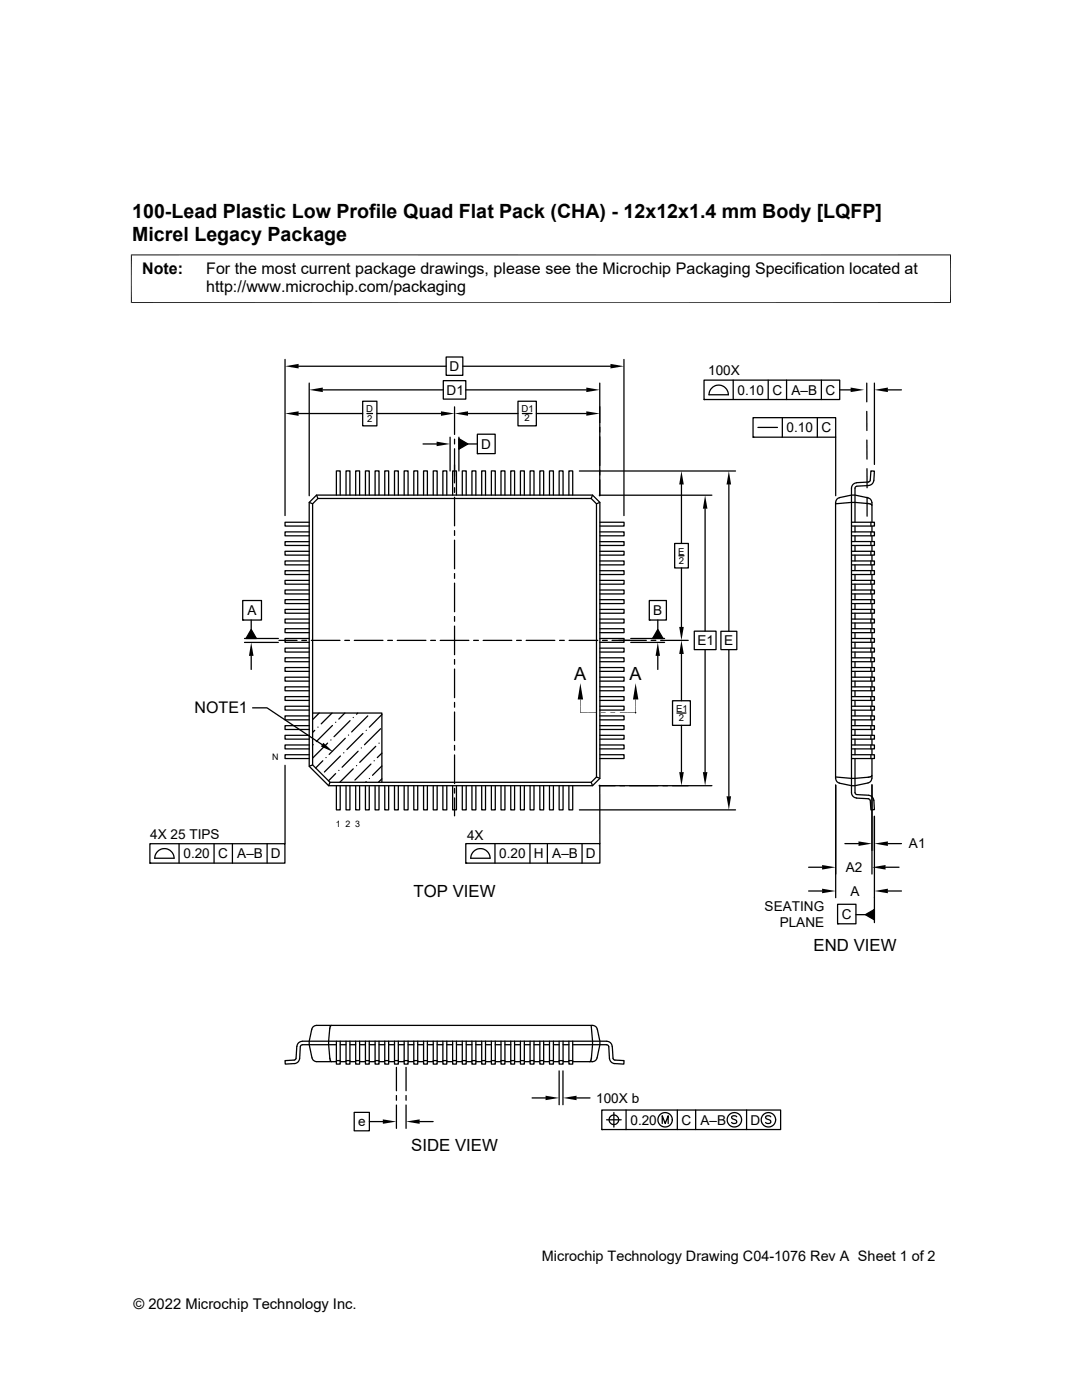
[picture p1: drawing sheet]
<svg xmlns="http://www.w3.org/2000/svg" width="216mm" height="279mm" viewBox="0 0 216 279" stroke-linecap="round" stroke-linejoin="round" font-family="sans-serif">
<g fill="none" stroke="#000" stroke-width=".25">
<path d="M56.9 71.7v31.2M59.6 73.1h29.4M61.7 76.5v22.4M64.4 77.8h24.1M88.5 76h4.4v3.7h-4.4zM89 71.2h3.4v3.7h-3.4zM92.4 73.1h29.4M92.9 77.8h24.1M119.7 76.5v22.4M124.5 71.7v31.2M140.5 75.9h27.1v3.8h-27.1zM140.5 79.7h.1"/>
<path d="M145.3 78.8a1.93 1.93 0 0 0-1.9-1.9 1.93 1.93 0 0 0-1.9 1.9h3.9M146.3 75.9v3.8M153.3 75.9v3.8M157 75.9v3.8M163.9 75.9v3.8M167.6 77.8h2.6M173 76.5v3.7M174.5 76.5v16.2M177.2 77.8h2.7M59.6 82.5h12.8M63.2 98.8h55l1.5 1.5v55l-1.5 1.5h-52.6l-3.9-3.9v-52.6zM63.2 98.8l.2 .7"/>
<path d="M63.4 99.5h54.6l1 1v54.6l-1 1h-52.2l-3.4-3.4v-52.2zM67.1 98.8v-4.8h.8v4.8M69 98.8v-4.8h.8v4.8M71 98.8v-4.8h.8v4.8M72.4 80.1h2.8v4.9h-2.8zM72.9 98.8v-4.8h.8v4.8M73.2 82.5h1.1M74.8 98.8v-4.8h.8v4.8M75.2 82.5h12.8M76.8 98.8v-4.8h.8v4.8M78.7 98.8v-4.8h.8v4.8M80.6 98.8v-4.8h.8v4.8"/>
<path d="M82.6 98.8v-4.8h.8v4.8M84.4 88.6h2.7M84.5 98.8v-4.8h.8v4.8M86.4 98.8v-4.8h.8v4.8M88.4 98.8v-4.8h.8v4.8M89.8 87.2v6.8M90.3 98.8v-4.8h.8v4.8M90.7 97.3v1M90.7 99.2v5.7M90.7 81.2v5.5M90.7 87.7v.9M90.7 89.6v6.8"/>
<path d="M91.6 87.5l1.8 1.1-1.8 1zM91.6 87.2v6.8M92.2 98.8v-4.8h.8v4.8M93.4 88.6h1.9M93.4 82.5h10M94.2 98.8v-4.8h.8v4.8M95.2 86.7h3.6v3.8h-3.6zM95.2 90.5h.1M96.1 98.8v-4.8h.8v4.8M98 98.8v-4.8h.8v4.8M100 98.8v-4.8h.8v4.8M101.9 98.8v-4.8h.8v4.8"/>
<path d="M103.4 80.1h3.6v4.9h-3.6zM103.8 98.8v-4.8h.8v4.8M104.2 82.5h2M105.8 98.8v-4.8h.8v4.8M107 82.5h10M107.7 98.8v-4.8h.8v4.8M109.6 98.8v-4.8h.8v4.8M111.6 98.8v-4.8h.8v4.8M113.5 98.8v-4.8h.8v4.8M115.6 94h31.2M118.2 98.8l-.2 .7M119.6 98.8h22.4"/>
<path d="M136 96.7v11.8M145.4 96.7v29.3M150.3 83.4h16.5v3.8h-16.5zM150.3 87.2h.1M151.2 85.3h3.9M156.1 83.4v3.8M163.1 83.4v3.8M166.8 87.2v11.7M173 82.1v3.8M173 87.8v3.8M173 93.5v3.8M173 99.3v3.7"/>
<path d="M173.2 99.4a.96 .96 0 0 1 .8 .9M173.2 99.4a7.7 7.7 0 0 0-6 .1l-.3 .3-.1 .5M173.3 96.2l.2-.1 .2-.3 .1-1.8h.7l-.2 1.9a1.09 1.09 0 0 1-1 1M173.3 96.2l-2.4 .2a1.09 1.09 0 0 0-1 1v60.8a1.09 1.09 0 0 0 1 1.1l2.4 .1 .2 .1 .3 2.1h.7l-.1-1.9a1.14 1.14 0 0 0-1.1-1l-2.3-.1-.4-.2v-7M173.3 96.9l-2.3 .1-.4 .2v7M48.4 119.8h3.8v3.9h-3.8zM61.7 100.3l.7 .2M61.7 104.2h-4.8v.8h4.8M61.7 106.2h-4.8v.7h4.8M61.7 108.1h-4.8v.8h4.8M61.7 110h-4.8v.8h4.8M61.7 112h-4.8v.7h4.8"/>
<path d="M61.7 113.9h-4.8v.8h4.8M61.7 115.8h-4.8v.8h4.8M61.7 117.8h-4.8v.7h4.8M61.7 119.7h-4.8v.8h4.8M90.7 105.9v.9M90.7 107.8v5.7M90.7 114.5v.9M90.7 116.4v5.7M119.7 119.7h4.8v.8h-4.8M119.7 117.8h4.8v.7h-4.8M119.7 115.8h4.8v.8h-4.8M119.7 113.9h4.8v.8h-4.8"/>
<path d="M119.7 112h4.8v.7h-4.8M119.7 110h4.8v.8h-4.8M119.7 108.1h4.8v.8h-4.8M119.7 106.2h4.8v.7h-4.8M119.7 104.2h4.8v.8h-4.8M119.7 100.3l-.7 .2M129.6 119.8h3.4v3.9h-3.4zM134.6 108.5h2.8v4.8h-2.8zM135.5 110.9h1M136 113.3v11.8M140.7 101.5v24.5M166.7 100.3v55"/>
<path d="M169.9 119.7h4.6v.8h-4.6M169.9 117.8h4.6v.7h-4.6M169.9 115.8h4.6v.8h-4.6M169.9 113.9h4.6v.8h-4.6M169.9 112h4.6v.7h-4.6M169.9 110h4.6v.8h-4.6M169.9 108.1h4.6v.8h-4.6M169.9 106.2h4.6v.7h-4.6M169.9 104.2h4.6v.8h-4.6M170.6 105v1.2M170.6 106.9v1.2M170.6 108.9v1.1"/>
<path d="M170.6 110.8v1.2M170.6 112.7v1.2M170.6 114.7v1.1M170.6 116.6v1.2M170.6 118.5v1.2M173.2 100.5l.5 .1M173.2 100.5l-3.3-.2-3.2 .2M173.7 100.6l.2 .1M173.8 104.2v.8M173.8 106.2v.7M173.8 108.1v.8M173.8 110v.8"/>
<path d="M173.8 112v.7M173.8 113.9v.8M173.8 115.8v.8M173.8 117.8v.7M173.8 119.7v.8M173.9 100.8l.1 .1M174 100.3v3.9M174 105v1.2M174 106.9v1.2M174 108.9v1.1M174 110.8v1.2M174 112.7v1.2"/>
<path d="M174 114.7v1.1M174 116.6v1.2M174 118.5v1.2M48.4 123.7h.1M48.8 128.2h6.7M48.8 127.4h6.7M50.1 125.6l1.1 1.8h-2.1zM50.1 123.7v1.9M50.1 130.9v2.7M55.7 127.8h3.6M60.2 127.8h1M61.7 121.6h-4.8v.8h4.8"/>
<path d="M61.7 123.5h-4.8v.8h4.8M61.7 125.5h-4.8v.8h4.8M61.7 127.4h-4.8v.8h4.8M61.7 129.3h-4.8v.8h4.8M61.7 131.3h-4.8v.8h4.8M61.7 133.2h-4.8v.8h4.8M61.7 135.1h-4.8v.8h4.8M61.7 137.1h-4.8v.8h4.8M61.7 139h-4.8v.8h4.8M62.1 127.8h5.7M68.8 127.8h.9M70.7 127.8h5.7"/>
<path d="M77.4 127.8h.9M79.3 127.8h5.7M85.9 127.8h1M87.8 127.8h5.8M90.7 123v1M90.7 124.9v5.8M90.7 131.6v1M90.7 133.5v5.7M94.5 127.8h1M96.4 127.8h5.7M103.1 127.8h.9M105 127.8h5.7"/>
<path d="M111.7 127.8h.9M113.6 127.8h5.7M119.7 139h4.8v.8h-4.8M119.7 137.1h4.8v.8h-4.8M119.7 135.1h4.8v.8h-4.8M119.7 133.2h4.8v.8h-4.8M119.7 131.3h4.8v.8h-4.8M119.7 129.3h4.8v.8h-4.8M119.7 127.4h4.8v.8h-4.8M119.7 125.5h4.8v.8h-4.8M119.7 123.5h4.8v.8h-4.8M119.7 121.6h4.8v.8h-4.8"/>
<path d="M120.2 127.8h1M122.1 127.8h6.9M125.9 128.2h6.7M125.9 127.4h6.7M129.6 123.7h.1M129.9 127.8h1M131.3 125.6l1 1.8h-2.1zM131.3 123.7v1.9M131.3 130.9v2.7M131.8 127.8h5.5M134.2 139.8h3.6v5h-3.6zM136 130.5v9.3"/>
<path d="M138.5 126h4.4v3.6h-4.4zM140.7 129.6v24.5M143.8 126h3.2v3.6h-3.2zM145.4 129.6v29.3M169.9 139h4.6v.8h-4.6M169.9 137.1h4.6v.8h-4.6M169.9 135.1h4.6v.8h-4.6M169.9 133.2h4.6v.8h-4.6M169.9 131.3h4.6v.8h-4.6M169.9 129.3h4.6v.8h-4.6M169.9 127.4h4.6v.8h-4.6M169.9 125.5h4.6v.8h-4.6"/>
<path d="M169.9 123.5h4.6v.8h-4.6M169.9 121.6h4.6v.8h-4.6M170.6 120.5v1.1M170.6 122.4v1.1M170.6 124.3v1.2M170.6 126.3v1.1M170.6 128.2v1.1M170.6 130.1v1.2M170.6 132.1v1.1M170.6 134v1.1M170.6 135.9v1.2M170.6 137.9v1.1"/>
<path d="M170.6 139.8v1.1M173.8 121.6v.8M173.8 123.5v.8M173.8 125.5v.8M173.8 127.4v.8M173.8 129.3v.8M173.8 131.3v.8M173.8 133.2v.8M173.8 135.1v.8M173.8 137.1v.8M173.8 139v.8M174 120.5v1.1"/>
<path d="M174 122.4v1.1M174 124.3v1.2M174 126.3v1.1M174 128.2v1.1M174 130.1v1.2M174 132.1v1.1M174 134v1.1M174 135.9v1.2M174 137.9v1.1M174 139.8v1.1M50.4 141.3h2.9l11 7.3M56.9 152.7v15.7"/>
<path d="M61.7 140.9h-4.8v.8h4.8M61.7 142.9h-4.8v.8h4.8M61.7 144.8h-4.8v.8h4.8M61.7 146.7h-4.8v.8h4.8M61.7 148.7h-4.8v.8h4.8M61.7 150.6h-4.8v.8h4.8M62.4 142.3h13.8v13.8M62.4 152.7l-.7 .2M62.5 148.6h.1M62.8 145.8l-.4 .4M63.4 145.1h.1M63.7 142.3l-1.3 1.3"/>
<path d="M64.4 151.8l-1.4 1.5M65 151.2h.1M65.4 148.3l-3 3M65.8 156.1l-.2 .7M66 147.7h.1M66.3 142.3l-2.2 2.2M66.3 144.8l-3.2 3.2M67 144.1h.1M67 154.4l-1.4 1.4M67.1 156.8v4.8h.8v-4.8M67.6 153.8h.1M67.9 150.9l-3.2 3.2"/>
<path d="M68.6 150.2h.1M68.8 142.3l-1.2 1.2M68.9 147.3l-3.2 3.3M69 156.8v4.8h.8v-4.8M69.5 146.7h.1M69.9 143.8l-3.2 3.2M70.5 143.2h.1M70.5 153.4l-2.7 2.7M71 156.8v4.8h.8v-4.8M71.1 152.8h.1M71.4 142.3l-.3 .2M71.5 149.9l-3.2 3.2"/>
<path d="M72.1 149.3h.1M72.4 146.4l-3.2 3.2M72.9 156.8v4.8h.8v-4.8M73.1 145.8h.1M73.1 156l-.2 .1M73.4 142.9l-3.2 3.2M73.7 155.4h.1M74 152.5l-3.2 3.2M74.7 151.8h.1M74.8 156.8v4.8h.8v-4.8M75 148.9l-3.2 3.2M75.6 148.3h.1"/>
<path d="M75.9 145.4l-3.2 3.2M76.2 142.6l-2.5 2.5M76.2 150.3l-.9 .9M76.2 152.9l-1.9 1.8M76.2 155.4l-.7 .7M76.8 156.8v4.8h.8v-4.8M78.7 156.8v4.8h.8v-4.8M80.6 156.8v4.8h.8v-4.8M82.6 156.8v4.8h.8v-4.8M84.5 156.8v4.8h.8v-4.8M86.4 156.8v4.8h.8v-4.8M88.4 156.8v4.8h.8v-4.8"/>
<path d="M90.3 156.8v4.8h.8v-4.8M90.7 140.2v.9M90.7 142.1v5.7M90.7 148.8v.9M90.7 150.7v5.7M90.7 157.3v1M90.7 159.2v3.6M92.2 156.8v4.8h.8v-4.8M94.2 156.8v4.8h.8v-4.8M96.1 156.8v4.8h.8v-4.8M98 156.8v4.8h.8v-4.8M100 156.8v4.8h.8v-4.8"/>
<path d="M101.9 156.8v4.8h.8v-4.8M103.8 156.8v4.8h.8v-4.8M105.8 156.8v4.8h.8v-4.8M107.7 156.8v4.8h.8v-4.8M109.6 156.8v4.8h.8v-4.8M111.6 156.8v4.8h.8v-4.8M113.5 156.8v4.8h.8v-4.8M118 156.1l.2 .7M119 155.1l.7 .2M119.6 156.8h22.4M119.7 156.7v11.7M119.7 150.6h4.8v.8h-4.8"/>
<path d="M119.7 148.7h4.8v.8h-4.8M119.7 146.7h4.8v.8h-4.8M119.7 144.8h4.8v.8h-4.8M119.7 142.9h4.8v.8h-4.8M119.7 140.9h4.8v.8h-4.8M126.8 142.2h.1M135.1 142.3h1.8M136 144.8v9.3M166.7 155.1l3.2 .2 3.3-.2M166.8 155.3a.96 .96 0 0 0 .7 1l2.4 .5h.7l2.6-.5M166.8 156.7v22.5M169.9 150.6h4.6v.8h-4.6"/>
<path d="M169.9 148.7h4.6v.8h-4.6M169.9 146.7h4.6v.8h-4.6M169.9 144.8h4.6v.8h-4.6M169.9 142.9h4.6v.8h-4.6M169.9 140.9h4.6v.8h-4.6M170.6 141.7v1.2M170.6 143.7v1.1M170.6 145.6v1.1M170.6 147.5v1.2M170.6 149.5v1.1M173.7 155l-.5 .1M173.8 140.9v.8"/>
<path d="M173.8 142.9v.8M173.8 144.8v.8M173.8 146.7v.8M173.8 148.7v.8M173.8 150.6v.8M173.9 154.9l-.2 .1M174 155.3a.96 .96 0 0 1-.8 .9M174 154.7l-.1 .2M174 141.7v1.2M174 143.7v1.1M174 145.6v1.1M174 147.5v1.2"/>
<path d="M174 151.4v3.9M174 156.6v17.8M174 149.5v1.1M29.9 168.4h27v3.9h-27zM29.9 172.3h.1M34.7 171.3a1.93 1.93 0 0 0-1.9-1.9 1.93 1.93 0 0 0-1.9 1.9h3.9M35.7 168.4v3.9M42.7 168.4v3.9M46.4 168.4v3.9M53.3 168.4v3.9M92.9 168.4h26.8v3.9h-26.8zM92.9 172.3h.1"/>
<path d="M94.5 169.9a1.91 1.91 0 0 1 2.1-.4 1.91 1.91 0 0 1 1.2 1.8h-3.9l.1-.6zM98.8 168.4v3.9M105.7 168.4v3.9M109.2 168.4v3.9M115.6 161.6h31.2M116.1 168.4v3.9M161.4 177.8h2.6M161.4 173.1h2.6M168.6 168.4h2.7M174.5 162.9v21.2M176.7 173.1h2.7M177.2 168.4h2.7"/>
<path d="M177.2 177.8h2.7M167.1 180.5h3.7v3.9h-3.7zM167.1 184.4h.1M170.8 182.5h1.9M172.7 182.5l1.8-1v2.1zM59.2 208.8l-.2 2.7-2.1 .2v.7l1.9-.1a1.09 1.09 0 0 0 1-1.1M59.9 208.9l-.1 2.3M60.3 207.8a1.09 1.09 0 0 0-1.1 1M60.3 208.5l-.2 .1-.2 .3M60.3 208.5h6.8M60.3 207.8h60.8M65.8 205.4a19.9 19.9 0 0 0 0 5.9"/>
<path d="M65.8 205.2v.2M65.8 211.3l.2 .4 .2 .2M65.9 204.9l-.1 .3M66 204.7l-.1 .2M66.1 204.6l-.1 .1M67.1 207.8v4.6h.8v-4.6M67.1 211.7h.8M67.1 211.9h-3.9a1.01 1.01 0 0 1-.9-.8 7.7 7.7 0 0 1 .1-6l.3-.3 .5-.2h55a1.01 1.01 0 0 1 1 .8 7.8 7.8 0 0 1-.2 6l-.3 .4-.5 .1h-3.9M67.9 208.5h1.1M67.9 211.9h1.1M69 207.8v4.6h.8v-4.6M69 211.7h.8"/>
<path d="M69.8 208.5h1.2M69.8 211.9h1.2M71 207.8v4.6h.8v-4.6M71 211.7h.8M71.8 208.5h1.1M71.8 211.9h1.1M72.9 207.8v4.6h.8v-4.6M72.9 211.7h.8M73.7 208.5h1.1M73.7 211.9h1.1M74.8 207.8v4.6h.8v-4.6M74.8 211.7h.8"/>
<path d="M75.6 208.5h1.2M75.6 211.9h1.2M76.8 207.8v4.6h.8v-4.6M76.8 211.7h.8M77.6 208.5h1.1M77.6 211.9h1.1M78.7 207.8v4.6h.8v-4.6M78.7 211.7h.8M79.1 213v4.7M79.1 218.6v1M79.5 208.5h1.1M79.5 211.9h1.1"/>
<path d="M80.6 207.8v4.6h.8v-4.6M80.6 211.7h.8M81 213v4.7M81 218.6v1M81.4 208.5h1.2M81.4 211.9h1.2M82.6 207.8v4.6h.8v-4.6M82.6 211.7h.8M83.4 208.5h1.1M83.4 211.9h1.1M84.5 207.8v4.6h.8v-4.6M84.5 211.7h.8"/>
<path d="M85.3 208.5h1.1M85.3 211.9h1.1M86.4 207.8v4.6h.8v-4.6M86.4 211.7h.8M87.2 208.5h1.2M87.2 211.9h1.2M88.4 207.8v4.6h.8v-4.6M88.4 211.7h.8M89.2 208.5h1.1M89.2 211.9h1.1M90.3 207.8v4.6h.8v-4.6M90.3 211.7h.8"/>
<path d="M91.1 211.9h1.1M91.1 208.5h1.1M92.2 207.8v4.6h.8v-4.6M92.2 211.7h.8M93 211.9h1.2M93 208.5h1.2M94.2 207.8v4.6h.8v-4.6M94.2 211.7h.8M95 211.9h1.1M95 208.5h1.1M96.1 207.8v4.6h.8v-4.6M96.1 211.7h.8"/>
<path d="M96.9 211.9h1.1M96.9 208.5h1.1M98 207.8v4.6h.8v-4.6M98 211.7h.8M98.8 211.9h1.2M98.8 208.5h1.2M100 207.8v4.6h.8v-4.6M100 211.7h.8M100.8 211.9h1.1M100.8 208.5h1.1M101.9 207.8v4.6h.8v-4.6M101.9 211.7h.8"/>
<path d="M102.7 211.9h1.1M102.7 208.5h1.1M103.8 207.8v4.6h.8v-4.6M103.8 211.7h.8M104.6 211.9h1.2M104.6 208.5h1.2M105.8 207.8v4.6h.8v-4.6M105.8 211.7h.8M106.2 219.1h2.7M106.6 211.9h1.1M106.6 208.5h1.1M107.7 207.8v4.6h.8v-4.6"/>
<path d="M107.7 211.7h.8M108.5 211.9h1.1M108.5 208.5h1.1M109.6 207.8v4.6h.8v-4.6M109.6 211.7h.8M110.4 211.9h1.2M110.4 208.5h1.2M111.6 207.8v4.6h.8v-4.6M111.6 211.7h.8M111.6 213.7v6.8M112.3 213.7v6.8M112.4 211.9h1.1"/>
<path d="M112.4 208.5h1.1M113.5 207.8v4.6h.8v-4.6M113.5 211.7h.8M114.3 208.5h6.8M115 219.1h2.7M117.8 211.8l-.2 .1M117.9 211.6l-.1 .2M118 204.6a21.9 21.9 0 0 1 0 6.7M118 211.3l-.1 .3M121.1 207.8a1.13 1.13 0 0 1 1.1 1l.2 2.7 2.1 .2v.7l-1.9-.1a1.14 1.14 0 0 1-1-1.1l-.1-2.3-.2-.3-.2-.1M70.7 222h3v3.7h-3zM73.7 223.8h2.7"/>
<path d="M79.1 220.5v4.7M81 220.5v4.7M83.7 223.8h2.7M120.1 221.5h35.7v3.9h-35.7zM120.1 225.4h.1M121 223.5h3M122.5 222v2.9M124.9 221.5v3.9M132.1 224.2v-1.5l.6 1.5 .6-1.5v1.5M135.1 221.5v3.9M138.8 221.5v3.9M147 222.9a.58 .58 0 0 0-1 .1l.1 .3 .8 .3 .1 .4a.68 .68 0 0 1-1 0"/>
<path d="M149 221.5v3.9M153.8 222.9a.6 .6 0 0 0-1 .1l.1 .3 .8 .3 .1 .4a.7 .7 0 0 1-1 0"/>
<circle cx="122.5" cy="223.5" r=".96"/>
<circle cx="132.7" cy="223.5" r="1.44"/>
<circle cx="146.5" cy="223.5" r="1.44"/>
<circle cx="153.3" cy="223.5" r="1.44"/>
</g>
<g fill="#000">
<path d="M56.9 73.1l2.7-.5v.9zM61.7 77.8l2.7-.5v1zM117 77.3l2.7 .5-2.7 .5zM121.8 72.6l2.7 .5-2.7 .4zM169.7 77.3l2.7 .5-2.7 .5zM174.5 77.8l2.7-.5v1zM56.9 82.5l2.7-.4v.9zM87.1 88.1l2.7 .5-2.7 .4zM88 82.1l2.7 .4-2.7 .5zM91.6 87.5l1.8 1.1-1.8 1zM90.7 82.5l2.7-.4v.9zM117 82.1l2.7 .4-2.7 .5z"/>
<path d="M136 94l.4 2.7h-.9zM145.4 94l.5 2.7h-.9zM140.7 98.8l.5 2.7h-.9zM50.1 128.2l.5 2.7h-.9zM50.1 125.6l1.1 1.8h-2.1zM115.8 136.4l.6 3.2h-1.1zM126.8 136.4l.6 3.2h-1.1zM131.3 128.2l.4 2.7h-.9zM131.3 125.6l1 1.8h-2.1zM135.5 125.1h.9l-.4 2.7zM136 127.8l.4 2.7h-.9zM64.5 148.2l2 1.9-2.5-1.1z"/>
<path d="M119.9 142.2h.9l-.9 .1zM119.9 142.3l.9-.1v.1zM121.8 142.2h.9l-.9 .1zM121.8 142.3l.9-.1v.1zM135.5 154.1h.9l-.4 2.7zM140.3 154.1h.9l-.5 2.7zM145 158.9h.9l-.5 2.7zM164 172.6l2.8 .5-2.8 .4zM164 177.4l2.8 .4-2.8 .5zM171.3 167.9l2.7 .5-2.7 .4zM174 173.1l2.7-.5v.9zM174.5 168.4l2.7-.5v.9z"/>
<path d="M174.5 177.8l2.7-.4v.9zM172.7 182.5l1.8-1v2.1zM108.9 218.7l2.7 .4-2.7 .5zM112.3 219.1l2.7-.4v.9zM76.4 223.4l2.7 .4-2.7 .5zM81 223.8l2.7-.4v.9z"/>
</g>
<path d="M26.1 50.9h163.7M26.2 50.8v9.7M189.7 50.8v9.7M26.1 60.4h163.7M115.8 139.6v2.6M126.8 139.6v2.6M115.8 142.2h3.1M123.7 142.2h3.1M126.8 142.2v.1" fill="none" stroke="#000" stroke-width=".2"/>
<g font-size="3.9">
<text x="26.4" y="43.5">100-Lead Plastic Low Profile Quad Flat Pack (CHA) - 12x12x1.4 mm Body [LQFP]</text>
<text x="26.4" y="48">Micrel Legacy Package</text>
</g>
<g font-size="3.6">
<text x="114.6" y="135.7">A</text>
<text x="125.6" y="135.7">A</text>
</g>
<g font-size="3.3">
<text x="82.5" y="179">TOP VIEW</text>
<text x="162.3" y="189.8">END VIEW</text>
<text x="82" y="229.8">SIDE VIEW</text>
</g>
<g font-size="3.2">
<text x="28.4" y="54.6">Note:</text>
<text x="41.1" y="58.3">http://www.microchip.com/packaging</text>
<text x="41.1" y="54.6">For the most current package drawings, please see the Microchip Packaging Specification located at</text>
<text x="38.8" y="142.4">NOTE1</text>
</g>
<g font-size="2.9">
<text x="108.1" y="251.7">Microchip Technology Drawing C04-1076 Rev A Sheet 1 of 2</text>
<text x="26.6" y="261.3">© 2022 Microchip Technology Inc.</text>
</g>
<g font-size="2.7">
<text x="89.7" y="74">D</text>
<text x="141.3" y="74.9">100X</text>
<text x="89.1" y="78.8">D1</text>
<text x="147.2" y="78.8">0.10</text>
<text x="154.1" y="78.8">C</text>
<text x="157.9" y="78.8">A–B</text>
<text x="164.7" y="78.8">C</text>
<text x="96" y="89.6">D</text>
<text x="157" y="86.3">0.10</text>
<text x="163.9" y="86.3">C</text>
<text x="49.4" y="122.8">A</text>
<text x="130.3" y="122.8">B</text>
<text x="139.2" y="128.8">E1</text>
<text x="144.5" y="128.8">E</text>
<text x="30" y="167.4">4X 25 TIPS</text>
<text x="93.2" y="167.6">4X</text>
<text x="36.6" y="171.3">0.20</text>
<text x="43.6" y="171.3">C</text>
<text x="47.3" y="171.3">A–B</text>
<text x="54.1" y="171.3">D</text>
<text x="99.6" y="171.3">0.20</text>
<text x="106.5" y="171.3">H</text>
<text x="110.2" y="171.3">A–B</text>
<text x="116.9" y="171.3">D</text>
<text x="181.4" y="169.3">A1</text>
<text x="168.8" y="174.1">A2</text>
<text x="169.7" y="178.8">A</text>
<text x="152.6" y="181.8">SEATING</text>
<text x="155.6" y="185.1">PLANE</text>
<text x="168" y="183.4">C</text>
<text x="119" y="220.1">100X b</text>
<text x="71.4" y="224.8">e</text>
<text x="125.8" y="224.5">0.20</text>
<text x="136" y="224.5">C</text>
<text x="139.8" y="224.5">A–B</text>
<text x="149.7" y="224.5">D</text>
</g>
<g font-size="1.9">
<text x="73.1" y="82.3">D</text>
<text x="104.1" y="82.3">D1</text>
<text x="73.3" y="84.1">2</text>
<text x="104.7" y="84.1">2</text>
<text x="135.3" y="110.7">E</text>
<text x="135.5" y="112.5">2</text>
<text x="134.9" y="142.1">E1</text>
<text x="135.5" y="143.9">2</text>
</g>
<g font-size="1.8">
<text x="54.3" y="151.6">N</text>
<text x="67" y="165">1 2 3</text>
</g>
</svg>
